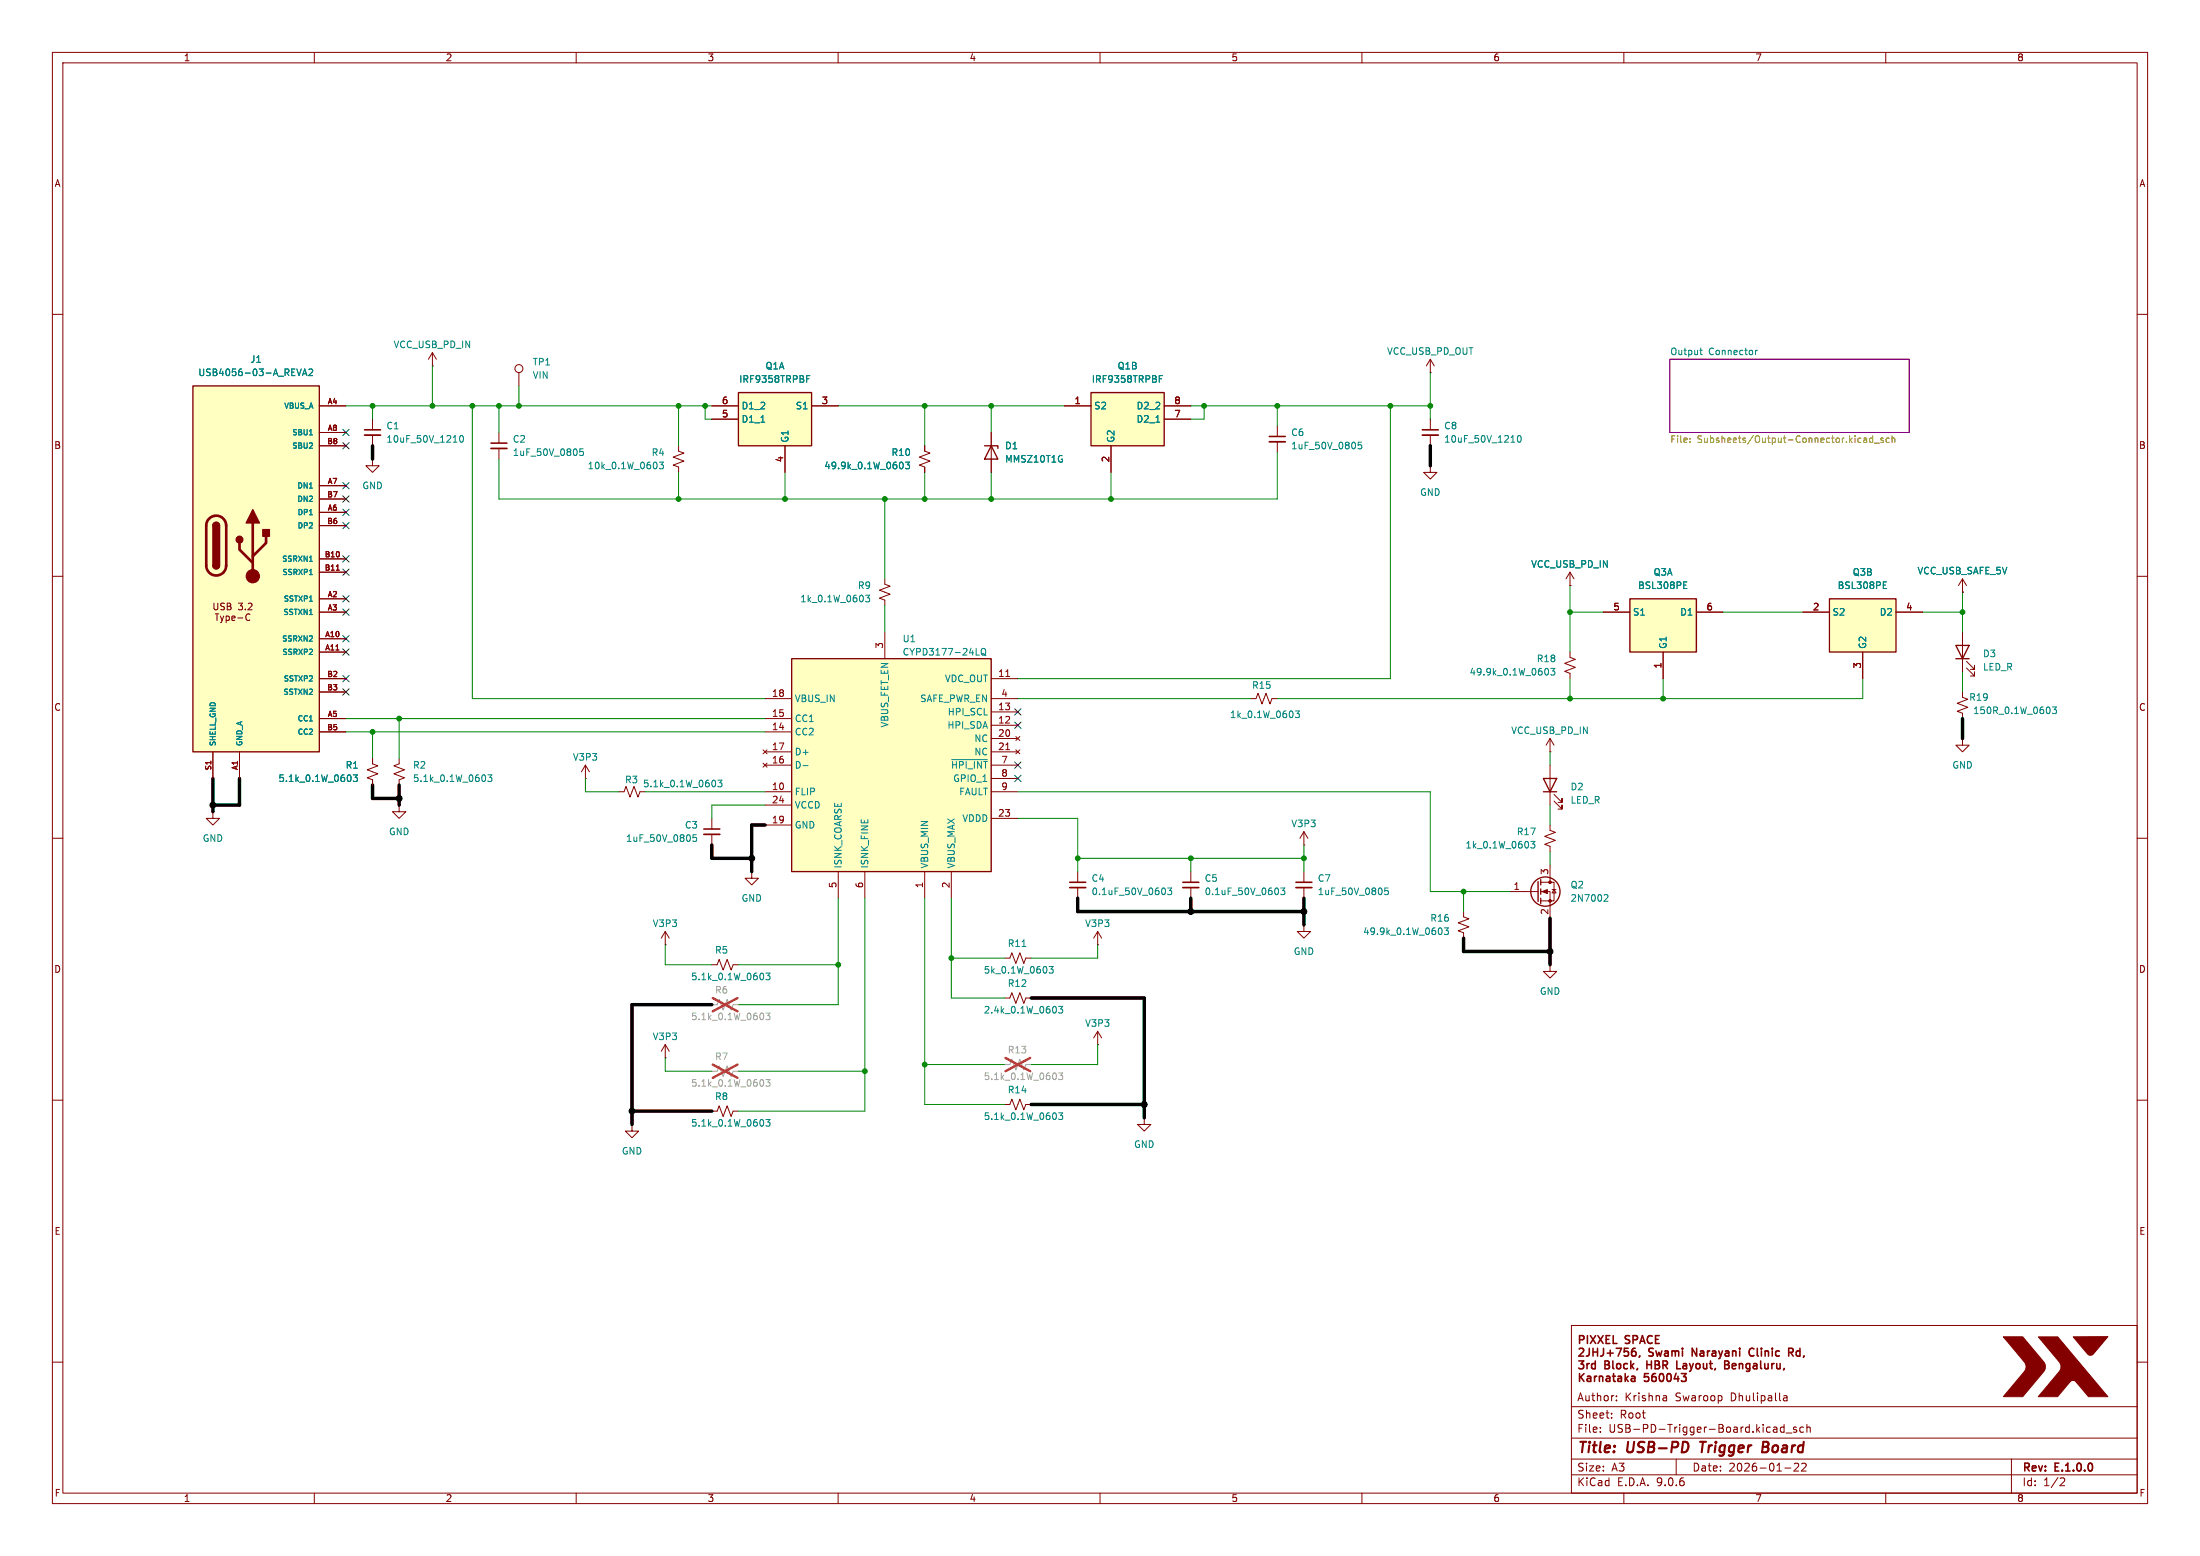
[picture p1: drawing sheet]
<svg xmlns="http://www.w3.org/2000/svg" width="420mm" height="297mm" viewBox="0 0 420 297" stroke-linecap="round" stroke-linejoin="round" font-family="sans-serif">
<path d="M0 0h420v297h-420z" fill="#fff" stroke="#fff" stroke-width=".19"/>
<g fill="none" stroke="#840000" stroke-width=".19">
<path d="M10 10h400v277h-400zM12 12h396v273h-396zM60 10v2M110 10v2M160 10v2M210 10v2M260 10v2M310 10v2M360 10v2M10 60h2M408 60h2M10 110h2"/>
<path d="M408 110h2M10 160h2M408 160h2M248.9 176.5v1.3h1.3l-1.3 1.3-1.3-1.3h1.3M248.9 176.5h.1M248.9 166.4v2M248.9 169.4v2.1M10 210h2M408 210h2M300 253h108v32h-108zM10 260h2M300 278.5h108"/>
<path d="M300 274.5h108M300 268.5h108M305.5 273.2v.2M305.5 272.5v.1M307.7 270.5v.2M307.7 269.8v.1M308.6 267.2v.2M308.6 266.5v.1M317.7 266.4h.2l.3 .2v.8M318.2 267.3l-.5 .1M318.2 266.7l-.5 .1M320 278.5v3"/>
<path d="M338.7 272.4h.3l.2 .2v.8M339.2 273.3l-.5 .1M339.2 272.7l-.5 .1M340.5 266.5h.6l.1 .9M340.6 272.5l-.4-.1-.3 .3 .1 .6h.6M340.6 271.9v1.5M340.9 273.5h1.2M341.2 266.7l-.5 .1a.29 .29 0 0 0-.3 .3 .29 .29 0 0 0 .3 .3l.5-.1M342.5 279.4l.6-.1 .2 .1 .1 .3-1 1.1h1M342.9 272.5l-.3-.1-.2 .2v.2l.5 .2v.3h-.5M343.9 279.4l.6-.1 .2 .1 .1 .3-.9 1.1h.9M344.3 272.5l-.4-.1-.3 .3 .1 .6h.6"/>
<path d="M344.9 272.5l.3-.1 .3 .1 .1 .9M344.9 271.9v1.5M384 278.5v6.5M408 260h2M60 285v2M110 285v2M160 285v2M210 285v2M260 285v2M300 281.5h108M310 285v2M340.7 280.2h1.2"/>
<path d="M360 285v2M393.5 282.1l.5 .1 .2 .3-1 1.1h1"/>
</g>
<path d="M324.5 275.2h1.2M325.1 275.2l-.2 2M336.5 276.2h.7M337.2 276.2l.3 .1M337.3 275.2h-.7l-.2 2 .9-.1M337.4 276.1l-.2 .1" fill="none" stroke="#840000" stroke-width=".4"/>
<g fill="none" stroke="#840000" stroke-width=".3">
<path d="M247.4 168.4h3M301.5 257.5l.5-.1 .3 .1v.3l-.9 1.1M301.5 255.7h.8l.1-.3-.1-.3-.2-.2h-.6v1.5M303 254.9v1.5M303.4 257.4v1M303.6 254.9l1 1.5M304.1 257.4v1.5M304.1 258.1h.9M304.6 254.9l-1 1.5M305 257.4v1.5M305 254.9l1 1.5M306 254.9l-1 1.5"/>
<path d="M306.1 257.4v1M306.6 255.7h.5M306.8 258.3h1.2M307.3 254.9h-.7v1.5h.7M307.4 257.7v1.2M308 254.9v1.5h.7M308.5 257.4h1l-.6 1.5M310.8 257.4h-.7l-.1 .7 .3-.2 .5 .1 .1 .6M311.1 255l-.6-.1-.2 .2v.4l.7 .3 .1 .4-.3 .2h-.5M311.5 258.2l.1-.2 .4-.1 .3 .3v.4M311.8 255.7h.7l.1-.3-.1-.3-.2-.2h-.5v1.5M312.2 257.4a.59 .59 0 0 0-.7 .6v.6"/>
<path d="M313 256.4l.5-1.5 .5 1.5M313.2 256h.7M315.4 255.1a.6 .6 0 0 0-.7 0 .6 .6 0 0 0-.2 .7 .56 .56 0 0 0 .3 .6 .56 .56 0 0 0 .6-.1M315.6 257.4h-.6l-.2 .2 .1 .4 .6 .2 .1 .2M316 255.7h.5M316.1 257.9l.3 1 .3-.8 .3 .8 .3-1M316.8 254.9h-.8v1.5h.8M317.8 257.9h.6l.1 1M318.2 259.8l.1 .3-.1 .4M318.5 258.2l-.7 .2M318.5 258.8l-.5 .1M319.2 258l.4-.1 .2 .2"/>
<path d="M319.2 257.9v1M319.8 258.1l.2-.2h.4l.1 1M319.8 258.1v.8M321.2 257.4v.1M321.2 257.9v1M323.9 257.4v1.5l-.9-1.5v1.5M324.6 257.9h.6l.1 1M325.3 258.2l-.7 .2M326 257.9v1M326.4 257.9h-.3l-.1 .2M326.9 257.9h.6v1M327.5 258.2l-.6 .2"/>
<path d="M328.1 257.9l.4 1 .3-1M329.4 257.9h.6v1M330 258.2l-.6 .2M330.8 258l.2-.1h.3l.1 1M330.8 257.9v1M332.1 257.4v.1M332.1 257.9v1M334.8 257.5a.6 .6 0 0 0-.7 0 .6 .6 0 0 0-.2 .7l.1 .3M335.5 257.4v1.2M336.3 257.4v.1M336.3 257.9v1M337 258l.2-.1h.3l.1 1"/>
<path d="M337 257.9v1M338.3 257.4v.1M338.3 257.9v1M339.7 257.9h-.6l-.1 .7M341.5 258.1h.7l.1-.2v-.4l-.3-.1h-.5v1.5M341.8 258.1l.5 .8M343.6 257.9h-.6l-.1 .7M343.6 257.4v1.5M301.5 262.2v1.5M301.8 262.8l.6 .9M302.4 262.2l-.9 .8M303 262.8h.6l.1 .9"/>
<path d="M303.7 263l-.5 .1a.29 .29 0 0 0-.2 .3 .29 .29 0 0 0 .2 .3l.5-.1M304.4 262.7v1M304.8 262.7l-.3 .1-.1 .2M305.3 262.8l.2-.1 .4 .1 .1 .9M305.3 262.7v1M306.7 262.8h.6v.9M307.3 263l-.5 .1a.29 .29 0 0 0-.2 .3 .29 .29 0 0 0 .2 .3l.5-.1M307.8 262.7h.6M308 262.2v1.3l.4 .2M308.9 262.8h.6v.9M308.9 260.3h.4l.1 .3-.1 .5-.4 .2M309.5 263l-.5 .1a.29 .29 0 0 0-.2 .3 .29 .29 0 0 0 .2 .3l.5-.1"/>
<path d="M310.3 262.2v1.5M310.4 263.1l.4 .6M310.8 262.7l-.5 .6M311.5 262.8h.5l.1 .9M312.1 263l-.5 .1a.29 .29 0 0 0-.2 .3 .29 .29 0 0 0 .2 .3l.5-.1M312.6 261.3l-.1 .2M314.7 262.2h-.7l-.1 .7 .2-.1h.5l.2 .2-.1 .5-.2 .2-.6-.2M316 262.2a.59 .59 0 0 0-.7 .6v.6l.2 .2 .4 .1 .2-.2 .1-.5-.2-.2h-.4l-.3 .2M316.9 262.3l.2-.1a.8 .8 0 0 1 .5 .7 .8 .8 0 0 1-.5 .8l-.2-.2-.1-.4zM317.8 260.6l.5 .7M318.3 262.3l.2-.1a.8 .8 0 0 1 .6 .7 .8 .8 0 0 1-.6 .8l-.2-.2-.1-.4zM320 262.1l-.4 1.1h.9"/>
<path d="M320.3 262.7v1M321 262.2h.9l-.5 .6 .4 .1v.6l-.2 .2-.6-.2M322.8 261.6l-.3 .2M330 260.6v.5M330.7 260.8l.7-.2-.1-.3h-.4l-.2 .2 .1 .7h.5M332 260.4l.3-.1h.3l.1 1M332 260.3v1M333.9 260.3h-.4l-.2 .3 .1 .5 .5 .2M334 260.3v1.2l-.2 .3-.4-.1M340.6 261.3l-.1 .2"/>
</g>
<g fill="#840000" stroke="#840000" stroke-width=".19">
<path d="M382.4 255.2h3.7l3.6 4.2a1.8 1.8 0 0 1 0 3l-3.6 4.2h-3.6l3.2-3.9a2.25 2.25 0 0 0 .9-2.6z"/>
<path d="M389.1 255.2h3.7l9.6 11.4h-3.7l-2.7-3.1a1.08 1.08 0 0 0-1.3 .8l-1.9 2.3h-3.7l4.1-4.9 .2-.8-.2-.9z"/>
<path d="M395.8 255.2l6.6-.1-1.9 2.3a2.46 2.46 0 0 1-1.4 1.3 1.89 1.89 0 0 1-1.3-1.1z"/>
</g>
<path d="M318.8 68.6h45.7v14h-45.7z" fill="none" stroke="#840084" stroke-width=".19"/>
<path d="M324.5 66.9h.5M324.7 66.4v1.1l.3 .2M335.1 66.9v.8M335.5 66.9l-.4 .2M265 169.5h-.6l-.1 .6 .2-.1h.4l.2 .2-.1 .4-.2 .2-.5-.2" fill="none" stroke="#008484" stroke-width=".19"/>
<path d="M322.6 84.3v.2M322.6 83.7v.1M355.8 84.3l.1 .2 .5-.1M355.8 83.7h.5l.1 .8M356.4 83.9l-.5 .1-.1 .2M357.5 83.7l-.3-.1-.3 .3 .1 .5h.5M357.5 83.2v1.3M357.8 84.6h1M359.5 83.7l-.3-.1-.2 .2 .1 .2 .4 .1v.3h-.5M360.7 83.7l-.4-.1-.2 .3 .1 .5h.5M361.2 83.7l.2-.1 .3 .1v.8M361.2 83.2v1.3" fill="none" stroke="#848400" stroke-width=".19"/>
<path d="M247.4 169.4h3" fill="none" stroke="#840000" stroke-width=".33"/>
<path d="M311.1 114.3h12.7v10.2h-12.7z" fill="#ffffc2"/>
<path d="M311.1 114.3h12.7v10.2h-12.7z" fill="none" stroke="#840000" stroke-width=".25"/>
<path d="M299.7 111.8h.1M299.7 109.2l-.7 1.3M299.7 109.2l.8 1.3M299.7 109.2v2.6M306.1 116.8h5M323.8 116.8h5.1M374.6 113h.1M374.6 110.5l-.7 1.3M374.6 110.5l.8 1.3M374.6 110.5v2.5M317.5 124.5v5" fill="none" stroke="#840000" stroke-width=".19"/>
<path d="M321.4 111.7h.5M321.4 112.3h.6M321.4 111.1h.6" fill="none" stroke="#008484" stroke-width=".19"/>
<path d="M349.2 114.3h12.7v10.2h-12.7z" fill="#ffffc2"/>
<path d="M349.2 114.3h12.7v10.2h-12.7z" fill="none" stroke="#840000" stroke-width=".25"/>
<g fill="none" stroke="#840000" stroke-width=".19">
<path d="M273 71.1h.1M273 68.6l-.7 1.3M273 68.6l.8 1.3M273 68.6v2.5M273 80v2M273 83.1v2M344.2 116.8h5M361.9 116.8h5.1M355.6 124.5v5M374.6 132.1v1l1.1 .4-2.1 .7 2.1 .8-2.1 .8 1 .3v1.1M40.6 154.9v1.3h1.3l-1.3 1.3-1.2-1.3h1.2M40.6 154.9h.1"/>
<path d="M71.1 144.8v1l1 .4-2 .7 2 .8-2 .8 1 .3v1.1M76.2 144.8v1l-1 .4 2 .7-2 .8 2 .8-1 .3v1.1M76.2 153.7v1.2h1.3l-1.3 1.3-1.3-1.3h1.3M76.2 153.7h.1M118.1 151.1h1l.4-1 .8 2 .7-2 .8 2 .4-1M135.9 156.2v2M135.9 159.3v2M205.7 166.4v2M205.7 169.4v2.1M209.5 177.8v2.5M209.5 177.8l-.7 1.3M209.5 177.8l.8 1.3"/>
<path d="M227.3 166.4v2M227.3 169.4v2.1M191.8 190.5h1l.4-1 .7 2 .8-2 .8 2 .3-1h1M191.8 182.9h1l.4-1 .7 2 .8-2 .8 2 .3-1h1M209.5 199.4h.1M209.5 180.3h.1M209.5 196.9l-.7 1.2M209.5 196.9l.8 1.2M209.5 196.9v2.5M191.8 210.8h1l.4-1 .7 2 .8-2 .8 2 .3-1h1M218.4 213.4v1.2h1.3l-1.3 1.3-1.2-1.3h1.2M218.4 213.4h.1"/>
</g>
<g fill="none" stroke="#008484" stroke-width=".19">
<path d="M289.8 83.3l.2-.2a.68 .68 0 0 1 .4 .7 .68 .68 0 0 1-.4 .6l-.3-.5zM359.5 111.7h.5M359.5 112.3h.6M359.5 111.1h.6M391.8 134.9h.8l-.4 .5 .3 .2v.5l-.2 .1-.5-.1M67 148.1v.8M67.4 147.9h.8l-.4 .5 .4 .1v.5l-.2 .2-.6-.2M92.6 148.1v.8M93.1 147.9h.8l-.4 .5 .3 .1v.5l-.1 .2-.6-.2M132.9 159.3h-.6v.6l.2-.1 .4 .1 .1 .2-.1 .4-.1 .1-.5-.1M136.6 149.2v.7M137 148.9h.8l-.4 .5 .4 .1v.6l-.2 .1-.6-.1"/>
<path d="M222.4 169.6l.1 .4-.1 .6M222.9 169.5h.8l-.4 .5 .3 .1v.5l-.2 .2-.5-.2M244 169.6l.1 .4-.1 .6M244.5 169.5h.8l-.4 .5 .3 .1v.5l-.2 .2-.5-.2M195.1 180.7h.7M200.3 184.5h.8l-.5 .5 .4 .1v.5l-.2 .1-.5-.1M201.6 192.3v.8M202.1 192.1h.8l-.4 .5 .3 .1v.5l-.2 .2-.5-.2M201.6 212.7v.7M202.1 212.4h.8l-.4 .5 .3 .1v.6l-.2 .1-.5-.1"/>
</g>
<path d="M271.5 82h3.1M134.4 158.2h3M204.2 168.4h3.1M225.8 168.4h3.1" fill="none" stroke="#840000" stroke-width=".3"/>
<path d="M271.5 83.1h3.1M134.4 159.3h3M204.2 169.4h3.1M225.8 169.4h3.1" fill="none" stroke="#840000" stroke-width=".33"/>
<path d="M191.8 203.2h1l.4-1 .7 2 .8-2 .8 2 .3-1h1M201.6 205v.8M202.1 204.8h.8l-.4 .5 .3 .1v.5l-.2 .2-.5-.2" fill="none" stroke="#a1a1a1" stroke-width=".19"/>
<path d="M191.9 201.9l4.8 2.6M196.7 201.9l-4.8 2.6" fill="none" stroke="#ff2626" stroke-width=".46"/>
<path d="M208.3 74.9h13.9v10.2h-13.9z" fill="#ffffc2"/>
<path d="M208.3 74.9h13.9v10.2h-13.9z" fill="none" stroke="#840000" stroke-width=".25"/>
<path d="M203.2 77.5h5.1M222.2 77.5h5.1M212.1 85.1v5.1M222.2 80h5.1M238.8 133.4h1l.4-1.1 .7 2.1 .8-2.1 .7 2.1 .4-1h1M143.5 166.4v1.2h1.3l-1.3 1.3-1.3-1.3h1.3M143.5 166.4h.1" fill="none" stroke="#840000" stroke-width=".19"/>
<path d="M221.3 72.3h.4M221.3 71.7h.6M220.7 80.6h.7M247.3 135.7h.8l-.5 .5 .4 .1v.6l-.2 .1-.5-.1" fill="none" stroke="#008484" stroke-width=".19"/>
<path d="M151.1 125.7h38.1v40.7h-38.1z" fill="#ffffc2"/>
<path d="M188 85.1h2.5v.5M189.2 85.1l1.3 2.5h-2.5zM151.1 125.7h38.1v40.7h-38.1z" fill="none" stroke="#840000" stroke-width=".25"/>
<g fill="none" stroke="#840000" stroke-width=".19">
<path d="M99.1 71.1v2.6M95.2 82.6v2M95.2 85.6v2M129.5 85.1v1l1.1 .4-2.1 .7 2.1 .8-2.1 .8 1 .4v1M176.5 85.1v1l1 .4-2 .7 2 .8-2 .8 1 .4v1M189.2 82.6v7.6M243.8 81.3v2M243.8 84.3v2.1M273 88.9v1.3h1.3l-1.3 1.2-1.2-1.2h1.2M273 88.9h.1M146 133.4h5.1M146 137.2h5.1"/>
<path d="M146 139.7h5.1M168.9 120.7v5M189.2 133.4h5.1M189.2 129.5h5.1M189.2 135.9h5.1M189.2 138.4h5.1M192 129.1h.7M145.7 143.1l.7 .8M145.7 145.7l.7 .7M146 143.5h5.1M146 146.1h5.1M146 151.1h5.1"/>
<path d="M146 153.7h5.1M146 157.5h5.1M146.4 143.1l-.7 .8M146.4 145.7l-.7 .7M189.2 143.5h5.1M189.2 146.1h5.1M189.2 151.1h5.1M189.2 141h5.1M189.2 148.6h5.1M189.2 156.2h5.1M192 143.1h.7M193.9 140.6l.8 .8"/>
<path d="M193.9 143.1l.8 .8M194.7 140.6l-.8 .8M194.7 143.1l-.8 .8M374.6 141v1.2h1.3l-1.3 1.3-1.2-1.3h1.2M374.6 141h.1M127 177.8v2.5M127 177.8l-.8 1.3M127 177.8l.8 1.3M160 166.4v5.1M165.1 166.4v5.1M176.5 166.4v5.1M181.6 166.4v5.1"/>
<path d="M127 180.3h.1M127 199.4l-.8 1.3M127 199.4l.8 1.3M127 199.4v2.5M135.9 184.2h1l.4-1.1 .7 2.1 .8-2.1 .8 2.1 .4-1h1M120.6 214.6v1.3h1.3l-1.3 1.3-1.2-1.3h1.2M120.6 214.6h.1M127 201.9h.1M135.9 212.1h1l.4-1 .7 2 .8-2 .8 2 .4-1h1"/>
<circle cx="99.1" cy="70.4" r=".76"/>
</g>
<g fill="none" stroke="#008484" stroke-width=".19">
<path d="M111.3 85.7h-.6v.6l.1-.1h.5l.1 .2-.1 .4-.2 .1-.4-.1M125.9 88.2h.7l-.4 .5 .4 .1v.6l-.2 .1-.5-.1M172.1 88.2a.79 .79 0 0 1 0 1.3M172.9 88.2h.7l-.4 .5 .4 .1v.6l-.2 .1-.5-.1M259.9 84.4h-.6v.6l.1-.1 .5 .1 .1 .1-.1 .5-.2 .1-.4-.1M186.4 125h.6M187.5 123.8h.1a.43 .43 0 0 1 .6 .4v.4a.42 .42 0 0 1-.5 .5 .42 .42 0 0 1-.4-.5zM187.6 124.7l.6 .5M153.3 146.1h1M181.7 145h6.8M145.7 186v.8M146.2 185.7h.8l-.4 .5 .3 .2v.5l-.1 .1-.6-.1"/>
<path d="M145.7 213.9v.8M146.2 213.7h.8l-.4 .5 .3 .1v.5l-.1 .2-.6-.2"/>
</g>
<path d="M93.7 84.6h3.1M242.3 83.3h3.1" fill="none" stroke="#840000" stroke-width=".3"/>
<path d="M93.7 85.6h3.1M242.3 84.3h3.1" fill="none" stroke="#840000" stroke-width=".33"/>
<path d="M135.9 191.8h1l.4-1 .7 2 .8-2 .8 2 .4-1h1M145.7 193.6v.8M146.2 193.4h.8l-.4 .4 .3 .2v.5l-.1 .1-.6-.1M135.9 204.5h1l.4-1 .7 2 .8-2 .8 2 .4-1h1M145.7 206.3v.8M146.2 206.1h.8l-.4 .4 .3 .2v.5l-.1 .1-.6-.1" fill="none" stroke="#a1a1a1" stroke-width=".19"/>
<path d="M136.1 190.5l4.7 2.5M140.8 190.5l-4.7 2.5M136.1 203.2l4.7 2.5M140.8 203.2l-4.7 2.5" fill="none" stroke="#ff2626" stroke-width=".46"/>
<path d="M141 74.9h13.9v10.2h-13.9z" fill="#ffffc2"/>
<path d="M141 74.9h13.9v10.2h-13.9z" fill="none" stroke="#840000" stroke-width=".25"/>
<g fill="none" stroke="#840000" stroke-width=".19">
<path d="M82.5 69.9h.1M82.5 67.3l-.7 1.3M82.5 67.3l.8 1.3M82.5 67.3v2.6M135.9 77.5h5.1M154.9 77.5h5.1M71.1 87.6v1.3h1.3l-1.3 1.3-1.3-1.3h1.3M71.1 87.6h.1M71.1 80v2M71.1 83.1v2M135.9 80h5.1M149.9 85.1v5.1"/>
<path d="M168.9 110.5v1l1 .4-2 .7 2 .8-2 .8 1 .4v1M111.8 148.6h.1M111.8 146.1l-.8 1.2M111.8 146.1l.7 1.2M111.8 146.1v2.5M279.4 174v1l1 .4-2 .7 2 .8-2 .8 1 .4v1"/>
</g>
<path d="M154 72.3h.4M154 71.7h.6M87.9 83.2l.1-.1a.68 .68 0 0 1 .5 .7 .68 .68 0 0 1-.5 .6 .84 .84 0 0 1-.1-1.2zM145.3 80.6h.7M165.2 113.6h.8l-.4 .5 .4 .1v.6l-.2 .1-.6-.1M275 177.1a.79 .79 0 0 1 0 1.3M275.7 177.1h.8l-.4 .5 .3 .1v.6l-.1 .1-.6-.1" fill="none" stroke="#008484" stroke-width=".19"/>
<path d="M69.6 82h3" fill="none" stroke="#840000" stroke-width=".3"/>
<path d="M69.6 83.1h3" fill="none" stroke="#840000" stroke-width=".33"/>
<path d="M36.8 73.7h24.2v69.8h-24.2z" fill="#ffffc2"/>
<g fill="none" stroke="#840000" stroke-width=".25">
<path d="M36.8 73.7h24.2v69.8h-24.2zM40.6 100.3a.64 .64 0 0 1 .7-.6 .64 .64 0 0 1 .6 .6M40.6 108a.64 .64 0 0 0 .7 .6 .64 .64 0 0 0 .6-.6M373.4 123.2h2.5l-1.3 2.5zM373.4 125.7h2.5M294.6 148.6h2.6l-1.3 2.5zM294.6 151.1h2.6M293.6 168.3v3.8M294.1 167.9v1M294.1 169.7v1M294.1 171.5v1"/>
<circle cx="295" cy="170.2" r="2.79"/>
</g>
<path d="M39.9 99a1.9 1.9 0 0 1 2.1-.4 1.9 1.9 0 0 1 1.2 1.7v7.7a1.91 1.91 0 0 1-1.9 1.8 1.91 1.91 0 0 1-1.9-1.8v-7.8l.1-.7zM48.3 99.8v10.2M45.7 103.6v1.3l2.6 2.5M50.8 102.4v1.2l-2.5 2.6" fill="none" stroke="#840000" stroke-width=".51"/>
<g fill="#840000" stroke="#840000" stroke-width=".25">
<path d="M40.6 100.3h1.3v7.7h-1.3z"/>
<path d="M40.8 99.9a.64 .64 0 0 1 .7-.2 .64 .64 0 0 1 .4 .6h-1.3z"/>
<path d="M40.6 108h1.3a.64 .64 0 0 1-.6 .6 .64 .64 0 0 1-.7-.6z"/>
<path d="M48.3 97.3l1.2 2.5h-2.5z"/>
<path d="M50.2 101.1h1.2v1.3h-1.2z"/>
<circle cx="45.7" cy="103" r=".63"/>
</g>
<g fill="#840000" stroke="#840000" stroke-width=".19">
<path d="M294.4 170.2l1-.4v.8z"/>
<circle cx="48.3" cy="110" r="1.27"/>
<circle cx="295.9" cy="168.4" r=".25"/>
<circle cx="295.9" cy="172" r=".25"/>
</g>
<g fill="none" stroke="#840000" stroke-width=".19">
<path d="M61 77.5h5M135.9 77.5h5.1M154.9 77.5h5.1M203.2 77.5h5.1M222.2 77.5h5.1M61 82.6h5M61 85.1h5M61 92.7h5M61 95.3h5M61 97.8h5M135.9 80h5.1M149.9 85.1v5.1"/>
<path d="M176.5 85.1v1M176.5 89.2v1M189.2 82.6v2.5M189.2 87.6v2.6M212.1 85.1v5.1M222.2 80h5.1M40.9 115.1v1.1l.2 .2 .4-.1 .1-.1v-1.1M41.1 117.2h.7M41.4 117.2v1.2M42.1 117.6l.3 .8M42.4 118.4l-.3 .5M42.7 117.6l-.3 .8"/>
<path d="M42.8 115.2l-.4-.1-.2 .1v.4l.5 .3 .1 .3-.2 .2-.5-.1M43.2 117.6v1.3M43.2 117.7l.3-.1 .3 .2-.1 .6h-.5M43.4 115.1h.4l.3 .3-.3 .3 .3 .2v.3l-.2 .2h-.5zM43.4 115.7h.4M44.3 118l.6-.1-.1-.2-.4-.1-.1 .2v.6h.5M45.4 118h1M45.5 115.1h.8l-.4 .5 .3 .1v.6l-.1 .1-.6-.1M46.8 116.3v.1M47.4 115.2l.5-.1 .2 .4-.8 .9h.8M47.7 117.3a.6 .6 0 0 0-.8 .4 .6 .6 0 0 0 .6 .7l.2-.1M61 100.3h5"/>
<path d="M61 106.7h5M61 109.2h5M61 114.3h5M61 116.8h5M64.2 108.8h.6M299.7 111.8h.1M306.1 116.8h5M323.8 116.8h5.1M344.2 116.8h5M361.9 116.8h5.1M374.6 113h.1M61 121.9h5"/>
<path d="M61 124.5h5M61 129.5h5M61 132.1h5M61 137.2h5M61 139.7h5M64.1 124.1h.6M299.7 124.5v1l1 .4-2 .7 2 .8-2 .7 1 .4v1M317.5 124.5v5M355.6 124.5v5M374.6 120.7v7.6M375.4 127.5l1.5 1.5v-.7v.7h-.7M375.4 126.2l1.5 1.6v-.8v.8h-.7"/>
<path d="M40.6 143.5v5.1M45.7 143.5v5.1M71.1 144.8v1M71.1 148.8v1.1M248.9 158.8l-.7 1.2M248.9 158.8l.8 1.2M248.9 158.8v2.5M295.9 157.5v1l1 .4-2 .7 2 .8-2 .8 1 .3v1.1M295.9 143.5h.1M295.9 141v2.5M295.9 146.1v7.6M295.9 141l-.8 1.2"/>
<path d="M295.9 141l.8 1.2M296.7 152.9l1.5 1.5v-.7v.7h-.8M296.7 151.6l1.5 1.6v-.8v.8h-.8M248.9 161.3h.1M288.3 170.2h5.3M294.1 168.4h2.6v3.6h-2.6M294.1 170.2h1.8v5.1M295.9 165.1v3.3M296.3 169.8h.8M296.7 169.8l.4 .6h-.8zM295.9 184.2v1.2h1.3l-1.3 1.3-1.3-1.3h1.3M295.9 184.2h.1"/>
</g>
<g fill="none" stroke="#008484" stroke-width=".19">
<path d="M56.7 70.4l.4 1.3 .4-1.3M57.8 71.7l.4-1.3 .4 1.3M57.9 71.3h.6M59 70.6l.4-.2 .3 .4-.8 .9h.8M154 71.7h.6M154 72.3h.4M221.3 71.7h.6M221.3 72.3h.4M59.1 83h.6M145.3 80.6h.7M172.1 88.2a.79 .79 0 0 1 0 1.3M172.9 88.2h.7l-.4 .5 .4 .1v.6l-.2 .1-.5-.1"/>
<path d="M220.7 80.6h.7M59.1 107.1h.6M59.1 109.7h.6M321.4 111.7h.5M321.4 112.3h.6M321.4 111.1h.6M359.5 111.7h.5M359.5 112.3h.6M359.5 111.1h.6M295.3 127.6a.79 .79 0 0 1 0 1.2M296 127.6h.8l-.4 .5 .4 .1v.5l-.2 .1-.6-.1M67 148.1v.8"/>
<path d="M67.4 147.9h.8l-.4 .5 .4 .1v.5l-.2 .2-.6-.2M292.2 160.6h.8l-.4 .5 .4 .1v.5l-.2 .2-.6-.2M306.4 170.8h.4l.2 .3-.8 .9h.8"/>
</g>
<g fill="none" stroke="#008400" stroke-width=".19">
<path d="M66 77.5h69.9M71.1 77.5v2.5M82.5 69.9v7.6M90.2 77.5v55.9h55.8M95.2 77.5v5.1M99.1 73.7v3.8M129.5 77.5v7.6M134.6 77.5v2.5h1.3M160 77.5h43.2M176.5 77.5v7.6M189.2 77.5v5.1M227.3 77.5h45.7"/>
<path d="M229.9 77.5v2.5h-2.6M243.8 77.5v3.8M265.4 77.5v52h-71.1M273 71.1v8.9M129.5 90.2v5.1M149.9 90.2v5.1M168.9 95.3v15.2M176.5 90.2v5.1M189.2 90.2v5.1M212.1 90.2v5.1M243.8 86.4v8.9h-148.6v-7.7M168.9 115.6v5.1"/>
<path d="M299.7 111.8v12.7M299.7 116.8h6.4M328.9 116.8h15.3M367 116.8h7.6M374.6 113v7.7M66 137.2h80M66 139.7h80M71.1 139.7v5.1M76.2 137.2v7.6M194.3 133.4h44.5M299.7 129.5v3.9M317.5 129.5v3.9"/>
<path d="M355.6 129.5v3.9h-111.8M374.6 128.3v3.8M111.8 148.6v2.5h6.3M123.2 151.1h22.8M146 153.7h-10.1v2.5M194.3 151.1h78.7v19.1h15.3M194.3 156.2h11.4v10.2M295.9 143.5v2.6M295.9 153.7v3.8M160 171.5v20.3h-19M165.1 171.5v40.6h-24.1M176.5 171.5v39.3h15.3"/>
<path d="M181.6 171.5v19h10.2M205.7 163.8h43.2M227.3 163.8v2.6M248.9 161.3v5.1M279.4 170.2v3.8M295.9 162.6v2.5M127 180.3v3.9h8.9M141 184.2h19M181.6 182.9h10.2M209.5 180.3v2.6h-12.7M209.5 199.4v3.8h-12.7M127 201.9v2.6h8.9"/>
<path d="M141 204.5h24.1M176.5 203.2h15.3"/>
</g>
<g fill="none" stroke="#000" stroke-width=".66">
<path d="M71.1 85.1v2.5M273 85.1v3.8M374.6 137.2v3.8M40.6 148.6v6.3M45.7 148.6v5.1h-5.1M71.1 149.9v2.5h5.1M76.2 149.9v3.8M146 157.5h-2.5v8.9M135.9 161.3v2.5h7.6M205.7 171.5v2.5h43.2M227.3 171.5v2.5M248.9 171.5v5"/>
<path d="M279.4 179.1v2.5h16.5M295.9 175.3v8.9M135.9 191.8h-15.3v22.8M196.8 190.5h21.6v22.9M120.6 212.1h15.3M196.8 210.8h21.6"/>
</g>
<g fill="none" stroke="#000084" stroke-width=".19">
<path d="M65.4 81.9l1.2 1.3M65.4 84.5l1.2 1.2M65.4 99.7l1.2 1.2M65.4 92.1l1.2 1.2M65.4 97.2l1.2 1.2M65.4 94.6l1.2 1.3M66.6 81.9l-1.2 1.3M66.6 84.5l-1.2 1.2M66.6 99.7l-1.2 1.2M66.6 92.1l-1.2 1.2M66.6 97.2l-1.2 1.2M66.6 94.6l-1.2 1.3"/>
<path d="M65.4 106.1l1.2 1.2M65.4 113.7l1.2 1.2M65.4 108.6l1.2 1.2M65.4 116.2l1.2 1.2M66.6 106.1l-1.2 1.2M66.6 113.7l-1.2 1.2M66.6 108.6l-1.2 1.2M66.6 116.2l-1.2 1.2M65.4 131.5l1.2 1.2M65.4 128.9l1.2 1.2M65.4 123.9l1.2 1.2M65.4 121.3l1.2 1.2"/>
<path d="M66.6 131.5l-1.2 1.2M66.6 128.9l-1.2 1.2M66.6 123.9l-1.2 1.2M66.6 121.3l-1.2 1.2M193.7 137.8l1.2 1.2M193.7 135.3l1.2 1.2M194.9 137.8l-1.2 1.2M194.9 135.3l-1.2 1.2M193.7 145.4l1.2 1.3M193.7 148l1.2 1.2M194.9 145.4l-1.2 1.3M194.9 148l-1.2 1.2"/>
</g>
<g fill="#008400" stroke="#008400" stroke-width=".19">
<circle cx="160" cy="184.2" r=".46"/>
<circle cx="165.1" cy="204.5" r=".46"/>
<circle cx="176.5" cy="203.2" r=".46"/>
<circle cx="181.6" cy="182.9" r=".46"/>
<circle cx="279.4" cy="170.2" r=".46"/>
<circle cx="299.7" cy="133.4" r=".46"/>
<circle cx="248.9" cy="163.8" r=".46"/>
<circle cx="99.1" cy="77.5" r=".46"/>
<circle cx="95.2" cy="77.5" r=".46"/>
<circle cx="71.1" cy="77.5" r=".46"/>
<circle cx="90.2" cy="77.5" r=".46"/>
<circle cx="82.5" cy="77.5" r=".46"/>
<circle cx="76.2" cy="137.2" r=".46"/>
<circle cx="149.9" cy="95.3" r=".46"/>
<circle cx="129.5" cy="95.3" r=".46"/>
<circle cx="168.9" cy="95.3" r=".46"/>
<circle cx="134.6" cy="77.5" r=".46"/>
<circle cx="176.5" cy="95.3" r=".46"/>
<circle cx="129.5" cy="77.5" r=".46"/>
<circle cx="176.5" cy="77.5" r=".46"/>
<circle cx="189.2" cy="95.3" r=".46"/>
<circle cx="189.2" cy="77.5" r=".46"/>
<circle cx="212.1" cy="95.3" r=".46"/>
<circle cx="265.4" cy="77.5" r=".46"/>
<circle cx="243.8" cy="77.5" r=".46"/>
<circle cx="229.9" cy="77.5" r=".46"/>
<circle cx="273" cy="77.5" r=".46"/>
<circle cx="205.7" cy="163.8" r=".46"/>
<circle cx="227.3" cy="163.8" r=".46"/>
<circle cx="71.1" cy="139.7" r=".46"/>
<circle cx="317.5" cy="133.4" r=".46"/>
<circle cx="374.6" cy="116.8" r=".46"/>
<circle cx="299.7" cy="116.8" r=".46"/>
</g>
<g fill="#000" stroke="#000" stroke-width=".19">
<circle cx="40.6" cy="153.7" r=".56"/>
<circle cx="76.2" cy="152.4" r=".56"/>
<circle cx="143.5" cy="163.8" r=".56"/>
<circle cx="227.3" cy="174" r=".56"/>
<circle cx="248.9" cy="174" r=".56"/>
<circle cx="295.9" cy="181.6" r=".56"/>
<circle cx="120.6" cy="212.1" r=".56"/>
<circle cx="218.4" cy="210.8" r=".56"/>
</g>
<g font-size="2.8" fill="#840000">
<text x="301" y="277.9">Title:</text>
<text x="310.6" y="277.9">USB-PD</text>
<text x="325.4" y="277.9">Trigger</text>
<text x="338.1" y="277.9">Board</text>
</g>
<g font-size="2.1" fill="#840000">
<text x="301" y="260.6">PIXXEL</text>
<text x="310.4" y="260.6">SPACE</text>
<text x="319.2" y="260.6">2JHJ+756,</text>
<text x="334.4" y="260.6">Swami</text>
<text x="343.2" y="260.6">Narayani</text>
<text x="301" y="267.7">Author:</text>
<text x="310.1" y="267.7">Krishna</text>
<text x="319.9" y="267.7">Swaroop</text>
<text x="330.5" y="267.7">Dhulipalla</text>
<text x="301" y="273.7">File:</text>
<text x="301" y="271">Sheet:</text>
<text x="307.1" y="273.7">USB-PD-Trigger-Board.kicad_sch</text>
<text x="309.2" y="271">Root</text>
<text x="301" y="281.1">Size:</text>
<text x="307.6" y="281.1">A3</text>
<text x="323" y="281.1">Date:</text>
<text x="330" y="281.1">2026-01-22</text>
<text x="386" y="281.3">Rev:</text>
<text x="392.4" y="281.3">E.1.0.0</text>
<text x="301" y="283.9">KiCad</text>
<text x="308.7" y="283.9">E.D.A.</text>
<text x="316.3" y="283.9">9.0.6</text>
<text x="386" y="283.9">Id:</text>
<text x="390.1" y="283.9">1/2</text>
</g>
<g font-size="1.8" fill="#840000">
<text x="35" y="11.9">1</text>
<text x="85" y="11.9">2</text>
<text x="135" y="11.9">3</text>
<text x="185" y="11.9">4</text>
<text x="235" y="11.9">5</text>
<text x="285" y="11.9">6</text>
<text x="335" y="11.9">7</text>
<text x="385" y="11.9">8</text>
<text x="10.3" y="35.9">A</text>
<text x="408.3" y="35.9">A</text>
<text x="137.7" y="77.2">6</text>
<text x="156.8" y="77.2">3</text>
<text x="205" y="77.2">1</text>
<text x="224.1" y="77.2">8</text>
<text x="137.7" y="79.8">5</text>
<text x="224.1" y="79.8">7</text>
<text x="10.3" y="85.9">B</text>
<text x="149.6" y="88.3" transform="rotate(-90 149.6 88.3)">4</text>
<text x="211.8" y="88.3" transform="rotate(-90 211.8 88.3)">2</text>
<text x="408.2" y="85.9">B</text>
<text x="307.9" y="116.6">5</text>
<text x="325.7" y="116.6">6</text>
<text x="346" y="116.6">2</text>
<text x="363.8" y="116.6">4</text>
<text x="168.7" y="123.9" transform="rotate(-90 168.7 123.9)">3</text>
<text x="190.5" y="129.3">11</text>
<text x="317.2" y="127.7" transform="rotate(-90 317.2 127.7)">1</text>
<text x="355.3" y="127.7" transform="rotate(-90 355.3 127.7)">3</text>
<text x="10.3" y="135.9">C</text>
<text x="147.3" y="133.1">18</text>
<text x="147.3" y="136.9">15</text>
<text x="190.5" y="135.6">13</text>
<text x="191.1" y="133.1">4</text>
<text x="408.2" y="135.9">C</text>
<text x="147.3" y="139.4">14</text>
<text x="147.3" y="143.3">17</text>
<text x="190.5" y="138.2">12</text>
<text x="190.5" y="140.7">20</text>
<text x="190.5" y="143.3">21</text>
<text x="147.3" y="145.8">16</text>
<text x="191.1" y="145.8">7</text>
<text x="191.1" y="148.3">8</text>
<text x="147.3" y="150.9">10</text>
<text x="147.3" y="153.4">24</text>
<text x="190.5" y="156">23</text>
<text x="191.1" y="150.9">9</text>
<text x="147.3" y="157.2">19</text>
<text x="295.7" y="167.1" transform="rotate(-90 295.7 167.1)">3</text>
<text x="159.8" y="169.6" transform="rotate(-90 159.8 169.6)">5</text>
<text x="164.8" y="169.6" transform="rotate(-90 164.8 169.6)">6</text>
<text x="176.3" y="169.6" transform="rotate(-90 176.3 169.6)">1</text>
<text x="181.4" y="169.6" transform="rotate(-90 181.4 169.6)">2</text>
<text x="288.9" y="169.9">1</text>
<text x="295.7" y="174.7" transform="rotate(-90 295.7 174.7)">2</text>
<text x="10.3" y="185.9">D</text>
<text x="408.2" y="185.9">D</text>
<text x="10.3" y="235.9">E</text>
<text x="408.3" y="235.9">E</text>
<text x="10.3" y="285.9">F</text>
<text x="35" y="286.9">1</text>
<text x="85" y="286.9">2</text>
<text x="135" y="286.9">3</text>
<text x="185" y="286.9">4</text>
<text x="235" y="286.9">5</text>
<text x="285" y="286.9">6</text>
<text x="335" y="286.9">7</text>
<text x="385" y="286.9">8</text>
<text x="408.3" y="285.9">F</text>
</g>
<g font-size="1.8" fill="#008484">
<text x="37.8" y="72">USB4056-03-A_REVA2</text>
<text x="47.7" y="69.4">J1</text>
<text x="75" y="66.6">VCC_USB_PD_IN</text>
<text x="101.6" y="70">TP1</text>
<text x="146" y="70.7">Q1A</text>
<text x="213.3" y="70.7">Q1B</text>
<text x="264.7" y="67.9">VCC_USB_PD_OUT</text>
<text x="318.8" y="67.9">Output</text>
<text x="326.2" y="67.9">Connector</text>
<text x="101.6" y="72.5">VIN</text>
<text x="141" y="73.3">IRF9358TRPBF</text>
<text x="208.3" y="73.3">IRF9358TRPBF</text>
<text x="73.7" y="82.1">C1</text>
<text x="141.5" y="78.3">D1_2</text>
<text x="141.5" y="80.9">D1_1</text>
<text x="151.8" y="78.3">S1</text>
<text x="208.8" y="78.3">S2</text>
<text x="216.9" y="78.3">D2_2</text>
<text x="216.9" y="80.9">D2_1</text>
<text x="246.4" y="83.4">C6</text>
<text x="275.6" y="82.1">C8</text>
<text x="73.7" y="84.7">10uF_50V_1210</text>
<text x="97.8" y="84.7">C2</text>
<text x="97.8" y="87.2">1uF_50V_0805</text>
<text x="112.1" y="89.8">10k_0.1W_0603</text>
<text x="124.3" y="87.2">R4</text>
<text x="150.7" y="84.6" transform="rotate(-90 150.7 84.6)">G1</text>
<text x="157.3" y="89.8">49.9k_0.1W_0603</text>
<text x="170.1" y="87.2">R10</text>
<text x="191.8" y="86">D1</text>
<text x="191.8" y="88.5">MMSZ10T1G</text>
<text x="213" y="84.6" transform="rotate(-90 213 84.6)">G2</text>
<text x="246.4" y="86">1uF_50V_0805</text>
<text x="275.6" y="84.7">10uF_50V_1210</text>
<text x="69.1" y="93.6">GND</text>
<text x="271" y="94.8">GND</text>
<text x="163.7" y="112.6">R9</text>
<text x="292.2" y="108.6">VCC_USB_PD_IN</text>
<text x="312.6" y="112.6">BSL308PE</text>
<text x="315.6" y="110.1">Q3A</text>
<text x="350.7" y="112.6">BSL308PE</text>
<text x="353.6" y="110.1">Q3B</text>
<text x="366" y="109.8">VCC_USB_SAFE_5V</text>
<text x="152.7" y="115.2">1k_0.1W_0603</text>
<text x="311.7" y="117.7">S1</text>
<text x="320.7" y="117.7">D1</text>
<text x="349.8" y="117.7">S2</text>
<text x="358.8" y="117.7">D2</text>
<text x="172.2" y="122.8">U1</text>
<text x="172.2" y="125.3">CYPD3177-24LQ</text>
<text x="318.4" y="124" transform="rotate(-90 318.4 124)">G1</text>
<text x="356.5" y="124" transform="rotate(-90 356.5 124)">G2</text>
<text x="378.5" y="125.6">D3</text>
<text x="180.3" y="130.4">VDC_OUT</text>
<text x="238.9" y="131.7">R15</text>
<text x="280.5" y="129.1">49.9k_0.1W_0603</text>
<text x="293.3" y="126.6">R18</text>
<text x="378.5" y="128.2">LED_R</text>
<text x="151.6" y="134.2">VBUS_IN</text>
<text x="175.6" y="134.2">SAFE_PWR_EN</text>
<text x="180.8" y="136.8">HPI_SCL</text>
<text x="234.7" y="137.3">1k_0.1W_0603</text>
<text x="375.8" y="134">R19</text>
<text x="376.6" y="136.5">150R_0.1W_0603</text>
<text x="151.6" y="138">CC1</text>
<text x="151.6" y="140.6">CC2</text>
<text x="169.8" y="139" transform="rotate(-90 169.8 139)">VBUS_FET_EN</text>
<text x="180.8" y="139.3">HPI_SDA</text>
<text x="185.9" y="141.8">NC</text>
<text x="288.4" y="140.3">VCC_USB_PD_IN</text>
<text x="53.1" y="149.5">5.1k_0.1W_0603</text>
<text x="65.9" y="146.9">R1</text>
<text x="78.7" y="146.9">R2</text>
<text x="78.7" y="149.5">5.1k_0.1W_0603</text>
<text x="109.3" y="145.4">V3P3</text>
<text x="119.2" y="149.7">R3</text>
<text x="151.6" y="144.4">D+</text>
<text x="151.6" y="146.9">D-</text>
<text x="181.4" y="146.9">~{HPI_INT}</text>
<text x="181.9" y="149.5">GPIO_1</text>
<text x="185.9" y="144.4">NC</text>
<text x="372.6" y="146.9">GND</text>
<text x="122.7" y="150.5">5.1k_0.1W_0603</text>
<text x="151.6" y="152">FLIP</text>
<text x="151.6" y="154.5">VCCD</text>
<text x="183" y="152">FAULT</text>
<text x="299.7" y="151">D2</text>
<text x="299.7" y="153.6">LED_R</text>
<text x="38.6" y="160.9">GND</text>
<text x="74.2" y="159.6">GND</text>
<text x="119.4" y="160.9">1uF_50V_0805</text>
<text x="130.7" y="158.3">C3</text>
<text x="151.6" y="158.3">GND</text>
<text x="183.6" y="157.1">VDDD</text>
<text x="246.4" y="158.1">V3P3</text>
<text x="289.5" y="159.6">R17</text>
<text x="160.9" y="165.9" transform="rotate(-90 160.9 165.9)">ISNK_COARSE</text>
<text x="166" y="165.9" transform="rotate(-90 166 165.9)">ISNK_FINE</text>
<text x="177.4" y="165.9" transform="rotate(-90 177.4 165.9)">VBUS_MIN</text>
<text x="182.5" y="165.9" transform="rotate(-90 182.5 165.9)">VBUS_MAX</text>
<text x="279.7" y="162.2">1k_0.1W_0603</text>
<text x="141.5" y="172.3">GND</text>
<text x="208.3" y="168.5">C4</text>
<text x="208.3" y="171">0.1uF_50V_0603</text>
<text x="229.9" y="168.5">C5</text>
<text x="229.9" y="171">0.1uF_50V_0603</text>
<text x="251.5" y="168.5">C7</text>
<text x="251.5" y="171">1uF_50V_0805</text>
<text x="299.7" y="169.8">Q2</text>
<text x="299.7" y="172.3">2N7002</text>
<text x="124.5" y="177.1">V3P3</text>
<text x="207.1" y="177.1">V3P3</text>
<text x="260.1" y="178.7">49.9k_0.1W_0603</text>
<text x="273" y="176.1">R16</text>
<text x="136.4" y="182.2">R5</text>
<text x="192.3" y="180.9">R11</text>
<text x="246.9" y="182.5">GND</text>
<text x="131.8" y="187.3">5.1k_0.1W_0603</text>
<text x="187.7" y="186">5k_0.1W_0603</text>
<text x="192.3" y="188.6">R12</text>
<text x="293.9" y="190.1">GND</text>
<text x="187.7" y="193.6">2.4k_0.1W_0603</text>
<text x="207.1" y="196.2">V3P3</text>
<text x="124.5" y="198.7">V3P3</text>
<text x="192.3" y="208.9">R14</text>
<text x="131.8" y="215.2">5.1k_0.1W_0603</text>
<text x="136.4" y="210.2">R8</text>
<text x="187.7" y="214">5.1k_0.1W_0603</text>
<text x="118.6" y="220.6">GND</text>
<text x="216.4" y="219.3">GND</text>
</g>
<g font-size="1.8" fill="#848400">
<text x="318.8" y="84.9">File:</text>
<text x="324" y="84.9">Subsheets/Output-Connector.kicad_sch</text>
</g>
<g font-size="1.8" fill="#a1a1a1">
<text x="136.4" y="189.8">R6</text>
<text x="131.8" y="194.9">5.1k_0.1W_0603</text>
<text x="136.4" y="202.5">R7</text>
<text x="192.3" y="201.3">R13</text>
<text x="131.8" y="207.6">5.1k_0.1W_0603</text>
<text x="187.7" y="206.3">5.1k_0.1W_0603</text>
</g>
<g font-size="1.4" fill="#840000">
<text x="62.5" y="77.2">A4</text>
<text x="62.5" y="82.3">A8</text>
<text x="62.4" y="84.8">B8</text>
<text x="62.4" y="95">B7</text>
<text x="62.5" y="92.5">A7</text>
<text x="62.4" y="100.1">B6</text>
<text x="62.5" y="97.5">A6</text>
<text x="61.9" y="106.4">B10</text>
<text x="61.9" y="109">B11</text>
<text x="62.5" y="114">A2</text>
<text x="62.5" y="116.6">A3</text>
<text x="62" y="121.7">A10</text>
<text x="62" y="124.2">A11</text>
<text x="62.4" y="129.3">B2</text>
<text x="62.4" y="131.8">B3</text>
<text x="62.5" y="136.9">A5</text>
<text x="62.4" y="139.4">B5</text>
<text x="40.4" y="147.1" transform="rotate(-90 40.4 147.1)">S1</text>
<text x="45.5" y="147.1" transform="rotate(-90 45.5 147.1)">A1</text>
</g>
<g font-size="1.4" fill="#008484">
<text x="54.1" y="78.2">VBUS_A</text>
<text x="55.7" y="83.3">SBU1</text>
<text x="55.7" y="85.8">SBU2</text>
<text x="56.6" y="93.4">DN1</text>
<text x="56.6" y="96">DN2</text>
<text x="56.7" y="98.5">DP1</text>
<text x="56.7" y="101.1">DP2</text>
<text x="53.7" y="107.4">SSRXN1</text>
<text x="53.8" y="110">SSRXP1</text>
<text x="54" y="117.6">SSTXN1</text>
<text x="54" y="115">SSTXP1</text>
<text x="53.7" y="122.7">SSRXN2</text>
<text x="53.8" y="125.2">SSRXP2</text>
<text x="54" y="130.3">SSTXP2</text>
<text x="54" y="132.8">SSTXN2</text>
<text x="56.7" y="137.9">CC1</text>
<text x="41.4" y="142.5" transform="rotate(-90 41.4 142.5)">SHELL_GND</text>
<text x="46.5" y="142.5" transform="rotate(-90 46.5 142.5)">GND_A</text>
<text x="56.7" y="140.4">CC2</text>
</g>
</svg>
